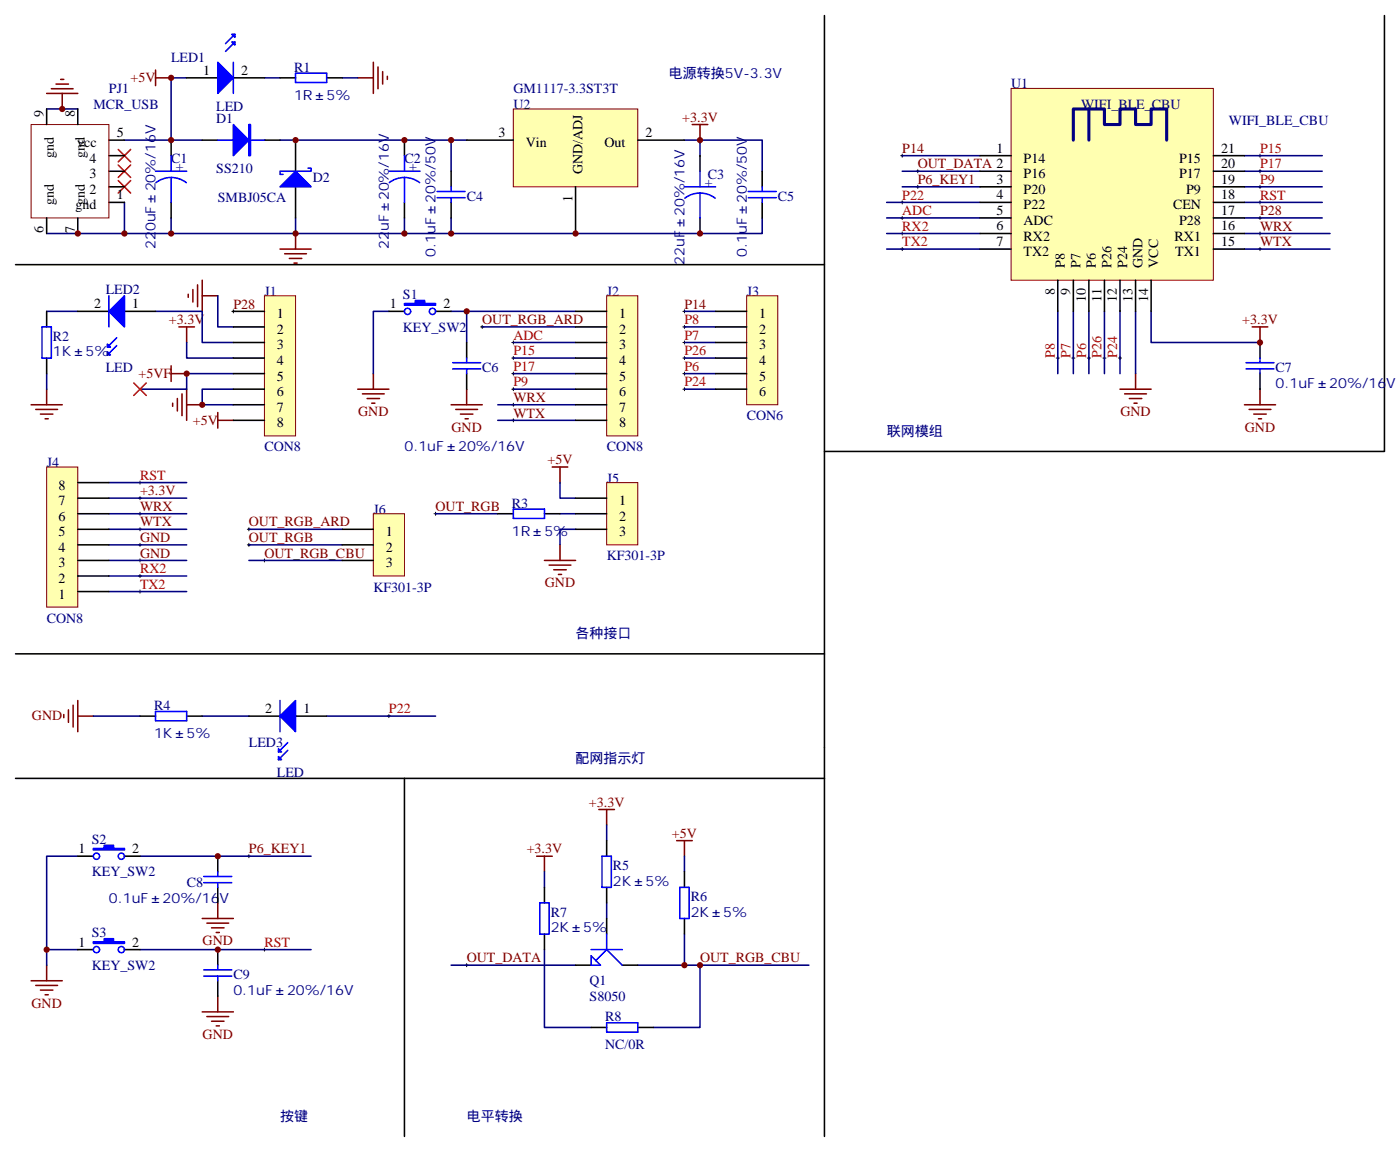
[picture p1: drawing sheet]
<svg xmlns="http://www.w3.org/2000/svg" width="317mm" height="261mm" viewBox="0 0 317 261" stroke-linecap="round" stroke-linejoin="round" font-family="sans-serif">
<g fill="none" stroke="#800000" stroke-width=".35">
<path d="M12.7 19.1h2.8M13.8 18h.7M35.3 17.6h3.5M35.3 15.9v3.5M81.1 17.6h3.6M84.7 14.1v7.1M85.7 15.2v4.9M86.8 16.2v2.9M87.8 17.3v.7M10.6 21.2h7M11.6 20.1h5M14.1 21.2v3.5"/>
<path d="M157 28.2h3.5M158.7 28.2v3.6M63.5 56.4h7.1M64.6 57.5h4.9M65.6 58.6h2.8M66.7 59.6h.7M67 52.9v3.5M40.6 74.1h3.5M42.3 74.1v3.5M42.7 66.7v.7M43.7 65.6v2.8M44.8 64.6v4.9"/>
<path d="M45.9 67h3.5M45.9 63.5v7.1M284 74.1h3.5M285.8 74.1v3.5M7.1 91.7h7M8.1 92.8h5M9.2 93.8h2.8M10.2 94.9h.7M10.6 88.2v3.5M38.8 84.7h3.5M38.8 82.9v3.5M39.2 91.4v.7"/>
<path d="M40.2 90.3v2.8M41.3 89.3v4.9M42.3 88.2v7M42.3 91.7h3.6M49.4 95.2h3.5M49.4 93.5v3.5M81.1 88.2h7.1M82.2 89.3h4.9M83.3 90.3h2.8M84.3 91.4h.7M84.7 84.7v3.5M102.3 91.7h7.1"/>
<path d="M103.4 92.8h4.9M104.4 93.8h2.8M105.5 94.9h.7M105.8 88.2v3.5M254 88.2h7.1M255.1 89.3h4.9M256.1 90.3h2.8M257.2 91.4h.7M257.5 84.7v3.5M282.2 91.7h7.1M283.3 92.8h4.9M284.3 93.8h2.9"/>
<path d="M285.4 94.9h.7M285.8 88.2v3.5M125.2 105.8h3.6M127 105.8v3.6M123.5 127h7M124.5 128.1h5M125.6 129.1h2.8M126.6 130.2h.8M127 123.5v3.5M16.6 159.8v4.9M17.6 158.8v7M14.5 161.9v.7"/>
<path d="M15.5 160.9v2.8M17.6 162.3h3.6M121.7 194h3.5M123.5 194v3.6M135.8 183.4h3.5M137.6 183.4v3.6M153.5 190.5h3.5M155.2 190.5v3.5M10.6 218.7v3.5M45.9 208.1h7M46.9 209.2h5M48 210.3h2.8"/>
<path d="M49 211.3h.7M49.4 204.6v3.5M7.1 222.2h7M8.1 223.3h5M9.2 224.4h2.8M10.2 225.4h.7M45.9 229.3h7M46.9 230.4h5M48 231.4h2.8M49 232.5h.7M49.4 225.8v3.5"/>
</g>
<g fill="none" stroke="#000" stroke-width=".35">
<path d="M42.3 17.6h7.1M52.9 17.6h7.1M63.5 17.6h3.5M74.1 17.6h3.5M187 3.5v56.5h-183.5M314 3.5v98.8h-127M10.6 24.7v3.5M17.6 24.7v3.5M24.7 31.8h3.5M24.7 35.3h3.5M24.7 38.8h3.5M38.8 31.8v3.5"/>
<path d="M45.9 31.8h3.5M60 31.8h3.5M67 31.8v7M91.7 31.8v3.5M102.3 38.8v3.5M10.6 49.4v3.5M17.6 49.4v3.5M24.7 45.9h3.5M24.7 42.3h3.5M38.8 45.9v3.5M67 42.3v7.1M91.7 45.9v3.5"/>
<path d="M102.3 45.9v3.5M187 60v88.2h-183.5M187 148.2v109.3M3.5 176.4h183.5M91.7 176.4v81.1"/>
</g>
<path d="M26.8 33.9l2.8 2.8M26.8 37.4l2.8 2.8M29.6 33.9l-2.8 2.8M29.6 37.4l-2.8 2.8M26.8 40.9l2.8 2.8M29.6 40.9l-2.8 2.8M30.3 86.8l2.9 2.8M33.2 86.8l-2.9 2.8" fill="none" stroke="#f00" stroke-width=".35"/>
<g fill="none" stroke="#000" stroke-width=".23">
<path d="M204.3 35.3h.7M204.6 34.9v.7M207.8 38.8h.7M208.1 38.5v.7M285.4 38.8h.7M285.4 35.3h.7M285.8 34.9v.7M285.8 38.5v.7M204.3 56.4h.7M204.3 52.9h.7M204.3 49.4h.7M204.3 45.9h.7"/>
<path d="M204.6 45.5v.7M204.6 49v.7M204.6 52.6v.7M204.6 56.1v.7M207.8 42.3h.7M208.1 42v.7M285.4 56.4h.7M285.4 52.9h.7M285.4 42.3h.7M285.4 49.4h.7M285.4 45.9h.7M285.8 42v.7"/>
<path d="M285.8 45.5v.7M285.8 49v.7M285.8 52.6v.7M285.8 56.1v.7M52.6 70.6h.7M52.9 70.2v.7M109 74.1h.7M109.4 73.7v.7M116.1 77.6h.7M116.4 77.3v.7M154.9 74.1h.7M154.9 70.6h.7"/>
<path d="M154.9 77.6h.7M155.2 70.2v.7M155.2 73.7v.7M155.2 77.3v.7M116.1 95.2h.7M116.1 91.7h.7M116.1 81.1h.7M116.1 84.7h.7M116.1 88.2h.7M116.4 80.8v.7M116.4 84.3v.7M116.4 87.8v.7"/>
<path d="M116.4 91.4v.7M116.4 94.9v.7M154.9 81.1h.7M154.9 84.7h.7M154.9 88.2h.7M155.2 80.8v.7M155.2 84.3v.7M155.2 87.8v.7M239.5 81.1h.7M239.9 80.8v.7M243.1 81.1h.7M243.4 80.8v.7"/>
<path d="M246.6 81.1h.7M246.9 80.8v.7M250.1 81.1h.7M250.5 80.8v.7M253.6 81.1h.8M254 80.8v.7M31.4 112.9h.7M31.4 119.9h.7M31.4 116.4h.7M31.4 109.4h.7M31.7 109v.7M31.7 112.5v.7"/>
<path d="M31.7 116.1v.7M31.7 119.6v.7M56.1 119.9h.7M56.4 119.6v.7M98.4 116.4h.7M98.8 116.1v.7M31.4 123.5h.7M31.4 127h.7M31.4 130.5h.7M31.4 134.1h.7M31.7 123.1v.7M31.7 126.6v.8"/>
<path d="M31.7 130.2v.7M31.7 133.7v.7M56.1 123.5h.7M56.4 123.1v.7M59.6 127h.7M60 126.6v.8M87.8 162.3h.7M88.2 161.9v.7M56.1 194h.7M56.4 193.7v.7M59.6 215.2h.7M60 214.8v.7"/>
<path d="M105.5 218.7h.7M105.8 218.4v.7M158.4 218.7h.7M158.7 218.4v.7"/>
</g>
<g fill="none" stroke="#000080" stroke-width=".35">
<path d="M42.3 17.6h-3.5v14.2M60 17.6h3.5M77.6 17.6h3.5M10.6 24.7h7M28.2 31.8h17.7M63.5 31.8h38.8M105.8 31.8h-3.5v7M155.2 31.8h17.7v7M158.7 31.8v3.5M204.6 38.8h17.6M204.6 35.3h17.6M282.2 38.8h17.7"/>
<path d="M282.2 35.3h17.7M10.6 52.9h28.2M28.2 45.9v7M38.8 49.4v3.5h63.5v-3.5M67 49.4v3.5M91.7 49.4v3.5M172.9 49.4v3.5h-70.6M201.1 56.4h21.1M201.1 52.9h21.1M201.1 49.4h21.1M201.1 45.9h21.1M204.6 42.3h17.6"/>
<path d="M282.2 56.4h19.4M282.2 52.9h19.4M282.2 49.4h17.7M282.2 45.9h17.7M282.2 42.3h17.7M10.6 70.6h7M35.3 70.6h10.6v7h7M42.3 77.6v3.5h10.6M49.4 67v7.1h3.5M88.2 70.6h-3.5v14.1M102.3 70.6h28.2M105.8 70.6v7"/>
<path d="M109.4 74.1h21.1M116.4 77.6h14.1M155.2 70.6h7.1M155.2 74.1h7.1M155.2 77.6h7.1M239.9 70.6v14.1M243.4 70.6v14.1M246.9 70.6v14.1M250.5 70.6v14.1M254 70.6v14.1M257.5 70.6v14.1M261.1 70.6v7h24.7"/>
<path d="M10.6 84.7v3.5M52.9 88.2h-7v3.5h7M52.9 84.7h-10.6v3.5h-10.6M112.9 95.2h17.6M112.9 91.7h17.6M116.4 88.2h14.1M116.4 84.7h14.1M116.4 81.1h14.1M155.2 88.2h7.1M155.2 84.7h7.1M155.2 81.1h7.1M24.7 119.9h17.6"/>
<path d="M24.7 116.4h17.6M24.7 112.9h17.6M24.7 109.4h17.6M56.4 119.9h21.2M98.8 116.4h14.1M127 109.4v3.5h3.5M127 116.4h3.5M130.5 119.9h-3.5v3.6M24.7 134.1h17.6M24.7 130.5h17.6M24.7 127h17.6M24.7 123.5h17.6"/>
<path d="M56.4 127h21.2M56.4 123.5h21.2M21.2 162.3h10.5M45.9 162.3h10.5M74.1 162.3h24.7M17.6 194h-7v24.7M31.7 194h38.9M123.5 197.6v3.5M137.6 187v3.5M155.2 194v3.6M10.6 215.2h7M31.7 215.2h38.9"/>
<path d="M102.3 218.7h28.2M123.5 215.2v17.6h10.6M137.6 204.6v3.5M144.6 218.7h14.1v14.1h-10.5M155.2 211.7v7M158.7 218.7h24.7"/>
</g>
<path d="M7.1 28.2h17.6v21.2h-17.6z" fill="none" stroke="#800000" stroke-width=".23"/>
<g fill="none" stroke="#00f" stroke-width=".35">
<path d="M52.9 14.1v7.1M53.3 9.5l-2.1 2.1M53.3 7.8l-2.1 2.1M67 16.6h7.1v2.1h-7.1zM35.3 38.8h7M38.8 35.3v3.5M49.4 31.8h10.6M69.8 38.1h.8v.7h-7.1v.7h.7M88.2 38.8h7M91.7 35.3v3.5M38.8 40.2l1.8 .3 1.6 .9M38.8 40.2l-1.8 .3-1.6 .9"/>
<path d="M38.8 40.2v5.7M91.7 40.2l1.8 .3 1.7 .9M91.7 40.2l-1.8 .3-1.6 .9M91.7 40.2v5.7M99.1 44.8h6.4M99.1 43.4h6.4M102.3 42.3v1.1M102.3 44.8v1.1"/>
</g>
<g fill="#00f" stroke="#00f" stroke-width=".35">
<path d="M56.4 28.2h.4v7.1h-.4z"/>
<path d="M52.9 28.2l3.5 3.6-3.5 3.5z"/>
<path d="M49.4 14.1l3.5 3.5-3.5 3.6z"/>
<path d="M52.6 7.8h.7v.7z"/>
<path d="M52.6 9.5h.7v.7z"/>
<path d="M63.5 42.3l3.5-3.5 3.6 3.5z"/>
</g>
<path d="M116.4 24.7h28.2v17.6h-28.2z" fill="#ffffb0" stroke="#800000" stroke-width=".23"/>
<path d="M105.8 31.8h10.6M144.6 31.8h10.6M158.7 35.3v3.5M172.9 38.8v3.5M130.5 42.3v10.6M158.7 49.4v3.5M172.9 45.9v3.5" fill="none" stroke="#000" stroke-width=".35"/>
<path d="M158.7 38.8v3.5M155.2 42.3h7.1M158.7 43.7l1.9 .3 1.6 .9M158.7 43.7l-1.8 .3-1.6 .9M158.7 43.7v5.7M169.7 44.8h6.3M169.7 43.4h6.3M172.9 42.3v1.1M172.9 44.8v1.1" fill="none" stroke="#00f" stroke-width=".35"/>
<path d="M60 67h7v31.8h-7z" fill="#ffffb0" stroke="#800000" stroke-width=".23"/>
<path d="M10.6 70.6v3.5M17.6 70.6h7.1M28.2 70.6h7.1M52.9 70.6h7.1M52.9 74.1h7.1M52.9 77.6h7.1M10.6 81.1v3.6M52.9 81.1h7.1M52.9 84.7h7.1M52.9 88.2h7.1M52.9 91.7h7.1M52.9 95.2h7.1" fill="none" stroke="#000" stroke-width=".35"/>
<g fill="#00f" stroke="#00f" stroke-width=".35">
<path d="M28.2 67v7.1l-3.5-3.5z"/>
<path d="M24.3 79.7l.7 .7h-.7z"/>
<path d="M24.3 78l.7 .7h-.7z"/>
</g>
<path d="M9.5 74.1h2.1v7h-2.1zM24.7 67v7.1M26.5 76.6l-2.2 2.1M26.5 78.3l-2.2 2.1" fill="none" stroke="#00f" stroke-width=".35"/>
<path d="M137.6 67h7v31.8h-7z" fill="#ffffb0" stroke="#800000" stroke-width=".23"/>
<path d="M88.2 70.6h3.5M98.8 70.6h3.5M105.8 77.6v3.5M130.5 70.6h7.1M130.5 74.1h7.1M130.5 77.6h7.1M105.8 84.7v3.5M130.5 81.1h7.1M130.5 84.7h7.1M130.5 88.2h7.1M130.5 91.7h7.1M130.5 95.2h7.1" fill="none" stroke="#000" stroke-width=".35"/>
<path d="M91.7 68.8h2.5v-.7h2.1v.7h2.5v.3h-7.1z" fill="#00f" stroke="#00f" stroke-width=".35"/>
<path d="M93.1 70.6a.71 .71 0 0 0-.9-.7 .71 .71 0 0 0-.3 1.2 .71 .71 0 0 0 1.2-.3v-.2M98.8 70.6a.71 .71 0 0 0-1-.7 .71 .71 0 0 0-.2 1.2 .71 .71 0 0 0 1.1-.3l.1-.2M102.7 82.2h6.3M102.7 83.6h6.3M105.8 81.1v1.1M105.8 83.6v1.1" fill="none" stroke="#00f" stroke-width=".35"/>
<path d="M10.6 105.8h7v31.8h-7z" fill="#ffffb0" stroke="#800000" stroke-width=".23"/>
<path d="M17.6 119.9h7.1M17.6 116.4h7.1M17.6 112.9h7.1M17.6 109.4h7.1M17.6 134.1h7.1M17.6 130.5h7.1M17.6 127h7.1M17.6 123.5h7.1" fill="none" stroke="#000" stroke-width=".35"/>
<path d="M84.7 116.4h7v14.1h-7z" fill="#ffffb0" stroke="#800000" stroke-width=".23"/>
<path d="M77.6 119.9h7.1M112.9 116.4h3.5M123.5 116.4h3.5M77.6 123.5h7.1M77.6 127h7.1" fill="none" stroke="#000" stroke-width=".35"/>
<path d="M116.4 115.4h7.1v2.1h-7.1z" fill="none" stroke="#00f" stroke-width=".35"/>
<path d="M137.6 109.4h7v14.1h-7z" fill="#ffffb0" stroke="#800000" stroke-width=".23"/>
<g fill="none" stroke="#000" stroke-width=".35">
<path d="M285.8 77.6v3.5M285.8 84.7v3.5M130.5 112.9h7.1M130.5 116.4h7.1M130.5 119.9h7.1M31.7 162.3h3.6M42.3 162.3h3.6M56.4 162.3h7.1M67 162.3h7.1M17.6 194h3.6M28.2 194h3.5M49.4 194v3.6"/>
<path d="M137.6 190.5v3.5M155.2 197.6v3.5M17.6 215.2h3.6M28.2 215.2h3.5M49.4 201.1v3.5M49.4 215.2v3.5M123.5 201.1v3.5M123.5 211.7v3.5M130.5 218.7h3.6M137.6 201.1v3.5M137.6 208.1v3.6M141.1 218.7h3.5"/>
<path d="M155.2 208.1v3.6M49.4 222.2v3.6M134.1 232.8h3.5M144.6 232.8h3.6"/>
</g>
<g fill="#00f" stroke="#00f" stroke-width=".35">
<path d="M63.5 162.3l3.5-3.5v7z"/>
<path d="M63.1 171.4l.8 .8h-.8z"/>
<path d="M63.1 169.7l.8 .7h-.8z"/>
<path d="M21.2 192.3h2.4v-.7h2.2v.7h2.4v.3h-7z"/>
<path d="M21.2 213.4h2.4v-.7h2.2v.7h2.4v.4h-7z"/>
</g>
<g fill="none" stroke="#00f" stroke-width=".35">
<path d="M282.6 82.2h6.3M282.6 83.6h6.3M285.8 81.1v1.1M285.8 83.6v1.1M63.5 158.8v7M35.3 161.2h7v2.1h-7zM65.3 168.3l-2.2 2.1M65.3 170l-2.2 2.2M46.2 198.6h6.4M49.4 197.6v1M136.5 194h2.1v7.1h-2.1zM46.2 200h6.4"/>
<path d="M46.2 219.8h6.4M49.4 200v1.1M49.4 218.7v1.1M122.4 204.6h2.1v7.1h-2.1zM134.1 216.6l2.1 2.1h-2.1zM134.1 215.2h7M137.6 215.2l3.5 3.5M137.6 215.2l-2.5 2.5M137.6 211.7v3.5M154.2 201.1h2.1v7h-2.1zM46.2 221.2h6.4M49.4 221.2v1"/>
<path d="M137.6 231.8h7v2.1h-7z"/>
<circle cx="21.9" cy="194" r=".71"/>
<circle cx="27.5" cy="194" r=".71"/>
<circle cx="21.9" cy="215.2" r=".71"/>
<circle cx="27.5" cy="215.2" r=".71"/>
</g>
<path d="M229.3 20h45.9v43.5h-45.9z" fill="#ffffb0" stroke="#800000" stroke-width=".23"/>
<g fill="none" stroke="#000" stroke-width=".35">
<path d="M222.2 35.3h7.1M222.2 38.8h7.1M275.2 35.3h7M275.2 38.8h7M222.2 42.3h7.1M222.2 45.9h7.1M222.2 49.4h7.1M222.2 52.9h7.1M222.2 56.4h7.1M275.2 42.3h7M275.2 45.9h7M275.2 49.4h7"/>
<path d="M275.2 52.9h7M275.2 56.4h7M239.9 63.5v7.1M243.4 63.5v7.1M246.9 63.5v7.1M250.5 63.5v7.1M254 63.5v7.1M257.5 63.5v7.1M261.1 63.5v7.1"/>
</g>
<path d="M243.4 31.8v-7.1h7.1v3.5h3.5v-3.5h3.5v3.5h3.6v-3.5h3.5v7.1M246.9 24.7v7.1" fill="none" stroke="#0d0087" stroke-width=".71"/>
<path d="M169.3 67h7.1v24.7h-7.1z" fill="#ffffb0" stroke="#800000" stroke-width=".23"/>
<path d="M162.3 70.6h7M162.3 74.1h7M162.3 77.6h7M162.3 81.1h7M162.3 84.7h7M162.3 88.2h7" fill="none" stroke="#000" stroke-width=".35"/>
<g fill="#800000">
<circle cx="10.6" cy="215.2" r=".71"/>
<circle cx="14.1" cy="24.7" r=".71"/>
<circle cx="17.6" cy="52.9" r=".71"/>
<circle cx="28.2" cy="52.9" r=".71"/>
<circle cx="38.8" cy="52.9" r=".71"/>
<circle cx="38.8" cy="31.7" r=".71"/>
<circle cx="38.8" cy="17.6" r=".71"/>
<circle cx="42.3" cy="84.7" r=".71"/>
<circle cx="45.9" cy="91.7" r=".71"/>
<circle cx="49.4" cy="215.2" r=".71"/>
<circle cx="49.4" cy="194" r=".71"/>
<circle cx="67" cy="52.9" r=".71"/>
<circle cx="67" cy="31.7" r=".71"/>
<circle cx="91.7" cy="52.9" r=".71"/>
<circle cx="91.7" cy="31.7" r=".71"/>
<circle cx="102.3" cy="52.9" r=".71"/>
<circle cx="102.3" cy="31.7" r=".71"/>
<circle cx="105.8" cy="70.6" r=".71"/>
<circle cx="130.5" cy="52.9" r=".71"/>
<circle cx="155.2" cy="218.7" r=".71"/>
<circle cx="158.8" cy="218.7" r=".71"/>
<circle cx="158.8" cy="52.9" r=".71"/>
<circle cx="158.8" cy="31.7" r=".71"/>
<circle cx="285.8" cy="77.6" r=".71"/>
</g>
<g font-size="3.2" fill="#000080">
<text x="38.8" y="14.1">LED1</text>
<text x="66.7" y="16.2">R1</text>
<text x="151.7" y="17.6">电源转换5V-3.3V</text>
<text x="24.7" y="21.2">PJ1</text>
<text x="66.7" y="22.6">1R</text>
<text x="74.1" y="22.6">5%</text>
<text x="116.4" y="21.2">GM1117-3.3ST3T</text>
<text x="229.3" y="20">U1</text>
<text x="21.2" y="24.7">MCR_USB</text>
<text x="49" y="27.9">D1</text>
<text x="49" y="25">LED</text>
<text x="116.4" y="24.7">U2</text>
<text x="245.2" y="24.7">WIFI_BLE_CBU</text>
<text x="278.7" y="28.2">WIFI_BLE_CBU</text>
<text x="38.8" y="37">C1</text>
<text x="39.9" y="38.8">+</text>
<text x="49" y="39.2">SS210</text>
<text x="70.9" y="41.3">D2</text>
<text x="91.7" y="37">C2</text>
<text x="92.8" y="38.8">+</text>
<text x="160.5" y="40.6">C3</text>
<text x="35.3" y="43.4" transform="rotate(-90 35.3 43.4)">20%/16V</text>
<text x="49.4" y="45.9">SMBJ05CA</text>
<text x="88.2" y="45.4" transform="rotate(-90 88.2 45.4)">20%/16V</text>
<text x="98.8" y="46" transform="rotate(-90 98.8 46)">20%/50V</text>
<text x="105.8" y="45.5">C4</text>
<text x="159.8" y="42.3">+</text>
<text x="169.3" y="46" transform="rotate(-90 169.3 46)">20%/50V</text>
<text x="176.4" y="45.5">C5</text>
<text x="155.2" y="48.9" transform="rotate(-90 155.2 48.9)">20%/16V</text>
<text x="35.3" y="56.4" transform="rotate(-90 35.3 56.4)">220uF</text>
<text x="88.2" y="56.4" transform="rotate(-90 88.2 56.4)">22uF</text>
<text x="98.8" y="58.2" transform="rotate(-90 98.8 58.2)">0.1uF</text>
<text x="155.2" y="60" transform="rotate(-90 155.2 60)">22uF</text>
<text x="169.3" y="58.2" transform="rotate(-90 169.3 58.2)">0.1uF</text>
<text x="24" y="66.7">LED2</text>
<text x="60" y="67">J1</text>
<text x="91.4" y="67.7">S1</text>
<text x="137.6" y="67">J2</text>
<text x="169.3" y="67">J3</text>
<text x="12" y="77.3">R2</text>
<text x="91.4" y="75.1">KEY_SW2</text>
<text x="12" y="80.8">1K</text>
<text x="19.4" y="80.8">5%</text>
<text x="24" y="84.3">LED</text>
<text x="109.4" y="84.3">C6</text>
<text x="289.3" y="87.8">0.1uF</text>
<text x="289.3" y="84.3">C7</text>
<text x="301.5" y="87.8">20%/16V</text>
<text x="169.3" y="95.2">CON6</text>
<text x="201.1" y="98.8">联网模组</text>
<text x="10.6" y="105.8">J4</text>
<text x="60" y="102.3">CON8</text>
<text x="91.7" y="102.3">0.1uF</text>
<text x="103.9" y="102.3">20%/16V</text>
<text x="137.6" y="102.3">CON8</text>
<text x="137.6" y="109.4">J5</text>
<text x="84.7" y="116.4">J6</text>
<text x="116.1" y="115">R3</text>
<text x="116.1" y="121.4">1R</text>
<text x="123.5" y="121.4">5%</text>
<text x="137.6" y="127">KF301-3P</text>
<text x="84.7" y="134.1">KF301-3P</text>
<text x="10.6" y="141.1">CON8</text>
<text x="130.5" y="144.6">各种接口</text>
<text x="34.9" y="160.9">R4</text>
<text x="34.9" y="167.2">1K</text>
<text x="42.3" y="167.2">5%</text>
<text x="56.4" y="169.3">LED3</text>
<text x="130.5" y="172.9">配网指示灯</text>
<text x="62.8" y="176">LED</text>
<text x="20.8" y="191.2">S2</text>
<text x="139" y="197.2">R5</text>
<text x="20.8" y="198.6">KEY_SW2</text>
<text x="42.3" y="201.1">C8</text>
<text x="139" y="200.7">2K</text>
<text x="146.4" y="200.7">5%</text>
<text x="24.7" y="204.6">0.1uF</text>
<text x="36.9" y="204.6">20%/16V</text>
<text x="124.9" y="207.8">R7</text>
<text x="156.6" y="207.8">2K</text>
<text x="156.6" y="204.3">R6</text>
<text x="164" y="207.8">5%</text>
<text x="20.8" y="212.4">S3</text>
<text x="124.9" y="211.3">2K</text>
<text x="132.3" y="211.3">5%</text>
<text x="20.8" y="219.8">KEY_SW2</text>
<text x="52.9" y="221.9">C9</text>
<text x="52.9" y="225.4">0.1uF</text>
<text x="65.1" y="225.4">20%/16V</text>
<text x="133.7" y="226.8">S8050</text>
<text x="133.7" y="223.3">Q1</text>
<text x="137.2" y="231.4">R8</text>
<text x="137.2" y="237.8">NC/0R</text>
<text x="63.5" y="254">按键</text>
<text x="105.8" y="254">电平转换</text>
</g>
<g font-size="3.2">
<text x="46" y="16.9">1</text>
<text x="54.7" y="16.9">2</text>
<text x="9.9" y="26.5" transform="rotate(-90 9.9 26.5)">9</text>
<text x="16.9" y="26.5" transform="rotate(-90 16.9 26.5)">8</text>
<text x="12.2" y="35.8" transform="rotate(-90 12.2 35.8)">gnd</text>
<text x="17.5" y="33.3">vcc</text>
<text x="19.2" y="35.8" transform="rotate(-90 19.2 35.8)">gnd</text>
<text x="26.5" y="31">5</text>
<text x="113.1" y="31">3</text>
<text x="119.2" y="33.3">Vin</text>
<text x="137.1" y="33.3">Out</text>
<text x="146.4" y="31">2</text>
<text x="226" y="34.6">1</text>
<text x="276.9" y="34.6">21</text>
<text x="20.3" y="36.9">4</text>
<text x="20.3" y="40.4">3</text>
<text x="132.1" y="39.5" transform="rotate(-90 132.1 39.5)">GND/ADJ</text>
<text x="226" y="41.6">3</text>
<text x="232.1" y="36.9">P14</text>
<text x="232.1" y="40.4">P16</text>
<text x="267.4" y="40.4">P17</text>
<text x="267.4" y="36.9">P15</text>
<text x="276.9" y="41.6">19</text>
<text x="276.9" y="38.1">20</text>
<text x="12.2" y="46.6" transform="rotate(-90 12.2 46.6)">gnd</text>
<text x="17.1" y="47.4">gnd</text>
<text x="19.2" y="46.6" transform="rotate(-90 19.2 46.6)">gnd</text>
<text x="20.3" y="43.9">2</text>
<text x="26.5" y="45.2">1</text>
<text x="129.8" y="45.7" transform="rotate(-90 129.8 45.7)">1</text>
<text x="226" y="45.2">4</text>
<text x="232.1" y="43.9">P20</text>
<text x="232.1" y="47.4">P22</text>
<text x="266" y="47.4">CEN</text>
<text x="269" y="43.9">P9</text>
<text x="276.9" y="45.2">18</text>
<text x="9.9" y="52.7" transform="rotate(-90 9.9 52.7)">6</text>
<text x="16.9" y="52.7" transform="rotate(-90 16.9 52.7)">7</text>
<text x="226" y="48.7">5</text>
<text x="226" y="52.2">6</text>
<text x="232.1" y="51">ADC</text>
<text x="267.4" y="51">P28</text>
<text x="276.9" y="52.2">16</text>
<text x="276.9" y="48.7">17</text>
<text x="226" y="55.7">7</text>
<text x="232.1" y="54.5">RX2</text>
<text x="232.1" y="58">TX2</text>
<text x="266.4" y="54.5">RX1</text>
<text x="266.5" y="58">TX1</text>
<text x="276.9" y="55.7">15</text>
<text x="241.5" y="60.7" transform="rotate(-90 241.5 60.7)">P8</text>
<text x="245" y="60.7" transform="rotate(-90 245 60.7)">P7</text>
<text x="248.5" y="60.7" transform="rotate(-90 248.5 60.7)">P6</text>
<text x="252.1" y="60.7" transform="rotate(-90 252.1 60.7)">P26</text>
<text x="255.6" y="60.7" transform="rotate(-90 255.6 60.7)">P24</text>
<text x="259.1" y="60.7" transform="rotate(-90 259.1 60.7)">GND</text>
<text x="262.6" y="60.7" transform="rotate(-90 262.6 60.7)">VCC</text>
<text x="21.3" y="69.8">2</text>
<text x="30" y="69.8">1</text>
<text x="88.4" y="69.8">1</text>
<text x="100.5" y="69.8">2</text>
<text x="239.2" y="66.9" transform="rotate(-90 239.2 66.9)">8</text>
<text x="242.7" y="66.9" transform="rotate(-90 242.7 66.9)">9</text>
<text x="246.2" y="68.4" transform="rotate(-90 246.2 68.4)">10</text>
<text x="249.8" y="68.4" transform="rotate(-90 249.8 68.4)">11</text>
<text x="253.3" y="68.4" transform="rotate(-90 253.3 68.4)">12</text>
<text x="256.8" y="68.4" transform="rotate(-90 256.8 68.4)">13</text>
<text x="260.3" y="68.4" transform="rotate(-90 260.3 68.4)">14</text>
<text x="62.8" y="72.1">1</text>
<text x="62.8" y="75.7">2</text>
<text x="140.4" y="72.1">1</text>
<text x="140.4" y="75.7">2</text>
<text x="172.2" y="72.1">1</text>
<text x="172.2" y="75.7">2</text>
<text x="62.8" y="79.2">3</text>
<text x="62.8" y="82.7">4</text>
<text x="140.4" y="79.2">3</text>
<text x="140.4" y="82.7">4</text>
<text x="172.2" y="79.2">3</text>
<text x="172.2" y="82.7">4</text>
<text x="62.8" y="86.3">5</text>
<text x="62.8" y="89.8">6</text>
<text x="140.4" y="86.3">5</text>
<text x="140.4" y="89.8">6</text>
<text x="172.2" y="86.3">5</text>
<text x="172.2" y="89.8">6</text>
<text x="62.8" y="93.3">7</text>
<text x="140.4" y="93.3">7</text>
<text x="62.8" y="96.8">8</text>
<text x="140.4" y="96.8">8</text>
<text x="13.2" y="110.9">8</text>
<text x="13.2" y="118">6</text>
<text x="13.2" y="114.5">7</text>
<text x="140.4" y="114.5">1</text>
<text x="140.4" y="118">2</text>
<text x="13.2" y="125.1">4</text>
<text x="13.2" y="121.5">5</text>
<text x="87.5" y="121.5">1</text>
<text x="87.5" y="125.1">2</text>
<text x="140.4" y="121.5">3</text>
<text x="13.2" y="128.6">3</text>
<text x="87.5" y="128.6">3</text>
<text x="13.2" y="135.6">1</text>
<text x="13.2" y="132.1">2</text>
<text x="60.1" y="161.6">2</text>
<text x="68.8" y="161.6">1</text>
<text x="17.8" y="193.3">1</text>
<text x="30" y="193.3">2</text>
<text x="17.8" y="214.5">1</text>
<text x="30" y="214.5">2</text>
</g>
<g font-size="3.2" fill="#800000">
<text x="29.6" y="18.6">+5V</text>
<text x="154.7" y="27.6">+3.3V</text>
<text x="204.6" y="34.6">P14</text>
<text x="208.1" y="38.2">OUT_DATA 2</text>
<text x="208.1" y="41.7">P6_KEY1</text>
<text x="285.8" y="52.3">WRX</text>
<text x="285.8" y="48.8">P28</text>
<text x="285.8" y="55.8">WTX</text>
<text x="52.9" y="69.9">P28</text>
<text x="155.2" y="69.9">P14</text>
<text x="38.3" y="73.4">+3.3V</text>
<text x="109.4" y="73.4">OUT_RGB_ARD</text>
<text x="281.7" y="73.4">+3.3V</text>
<text x="31.4" y="85.6">+5VF</text>
<text x="81.2" y="94.3">GND</text>
<text x="116.4" y="94.6">WTX</text>
<text x="116.4" y="91.1">WRX</text>
<text x="254.1" y="94.3">GND</text>
<text x="43.7" y="96.2">+5V</text>
<text x="102.4" y="97.8">GND</text>
<text x="282.3" y="97.8">GND</text>
<text x="124.2" y="105.2">+5V</text>
<text x="31.7" y="112.3">+3.3V</text>
<text x="31.7" y="119.3">WTX</text>
<text x="31.7" y="115.8">WRX</text>
<text x="56.4" y="119.3">OUT_RGB_ARD</text>
<text x="98.8" y="115.8">OUT_RGB</text>
<text x="31.7" y="122.8">GND</text>
<text x="56.4" y="122.8">OUT_RGB</text>
<text x="31.7" y="126.4">GND</text>
<text x="60" y="126.4">OUT_RGB_CBU</text>
<text x="123.6" y="133.1">GND</text>
<text x="7.3" y="163.2">GND</text>
<text x="133.6" y="182.8">+3.3V</text>
<text x="152.4" y="189.9">+5V</text>
<text x="56.4" y="193.4">P6_KEY1</text>
<text x="119.5" y="193.4">+3.3V</text>
<text x="46" y="214.2">GND</text>
<text x="105.8" y="218.1">OUT_DATA</text>
<text x="158.7" y="218.1">OUT_RGB_CBU</text>
<text x="7.2" y="228.3">GND</text>
<text x="46" y="235.4">GND</text>
</g>
<g font-size="3.2" fill="#bf0000">
<text x="285.8" y="34.6">P15</text>
<text x="285.8" y="41.7">P9</text>
<text x="285.8" y="38.2">P17</text>
<text x="204.6" y="45.2">P22</text>
<text x="285.8" y="45.2">RST</text>
<text x="204.6" y="48.8">ADC</text>
<text x="204.6" y="52.3">RX2</text>
<text x="204.6" y="55.8">TX2</text>
<text x="116.4" y="77">ADC</text>
<text x="155.2" y="73.4">P8</text>
<text x="155.2" y="77">P7</text>
<text x="116.4" y="80.5">P15</text>
<text x="155.2" y="80.5">P26</text>
<text x="239.3" y="81.1" transform="rotate(-90 239.3 81.1)">P8</text>
<text x="242.8" y="81.1" transform="rotate(-90 242.8 81.1)">P7</text>
<text x="246.3" y="81.1" transform="rotate(-90 246.3 81.1)">P6</text>
<text x="249.8" y="81.1" transform="rotate(-90 249.8 81.1)">P26</text>
<text x="253.4" y="81.1" transform="rotate(-90 253.4 81.1)">P24</text>
<text x="116.4" y="84">P17</text>
<text x="116.4" y="87.6">P9</text>
<text x="155.2" y="84">P6</text>
<text x="155.2" y="87.6">P24</text>
<text x="31.7" y="108.7">RST</text>
<text x="31.7" y="129.9">RX2</text>
<text x="31.7" y="133.4">TX2</text>
<text x="88.2" y="161.6">P22</text>
<text x="60" y="214.6">RST</text>
</g>
</svg>
